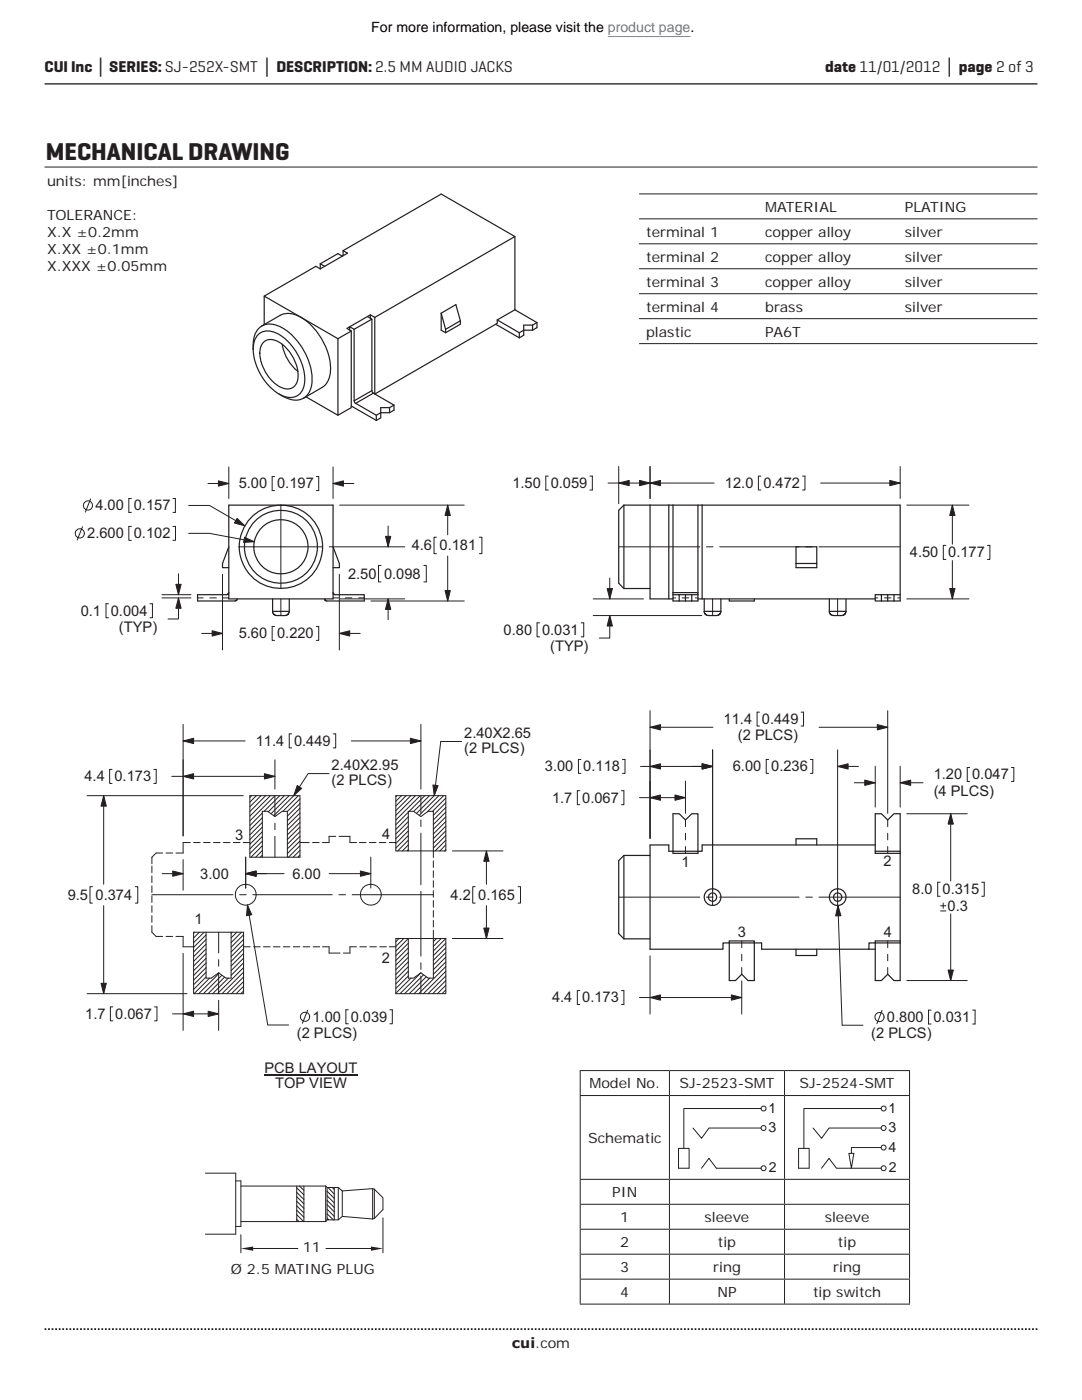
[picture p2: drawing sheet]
<svg xmlns="http://www.w3.org/2000/svg" width="216mm" height="279mm" viewBox="0 0 216 279" stroke-linecap="round" stroke-linejoin="round" font-family="sans-serif">
<path d="M8.9 265.3h198.1" fill="none" stroke="#231f20" stroke-width=".35" stroke-dasharray=".4 .4 .4 .4 .4 .4" stroke-dashoffset=".7" stroke-linecap="butt"/>
<path d="M8.9 16.7h198.1" fill="none" stroke="#231f20" stroke-width=".26"/>
<g fill="none" stroke="#231f20" stroke-width=".24">
<path d="M63.9 53.7l-.9-.6-10.3 6M63.9 52.6v1.1M63.9 52.6l.9 .6M68.3 51.1l-.9-.5-3.5 2M68.5 50l19.5-11.3 14.7 8.5-27.9 16.1M68.5 50l.8 .5-5.4 3.2M68.5 50v1M102.7 47.2v14.6M50.5 69.7a4.7 4.7 0 0 1 2-4.8 5 5 0 0 1 5.1 1.4 12.8 12.8 0 0 1 4.7 10.1 3.3 3.3 0 0 1-5 3.1l-1.6-.9M51.6 66.7a3.6 3.6 0 0 1 4.6 .4 10.9 10.9 0 0 1 4.5 9.7 2.91 2.91 0 0 1-4.5 2.1 10.8 10.8 0 0 1-5.6-10.3l.5-1.3zM52.2 65.1l3.7-2.2a4.9 4.9 0 0 1 5.3 1.2 13 13 0 0 1 4.7 10.1 3.8 3.8 0 0 1-1.7 3.1l-3.6 2.2M52.7 64.8v-5.7l14.7 8.5"/>
<path d="M52.7 68.2a3.3 3.3 0 0 1 4.1 .9 7.6 7.6 0 0 1 2.5 7.1 2.22 2.22 0 0 1-3.5 1 8.1 8.1 0 0 1-3.8-7.7l.4-.9zM56.3 68.7a8.8 8.8 0 0 0 3.1 5.4M67.4 67.6v15.3M69.8 65.2l-.6 .3 .9 .6M69.8 65.2l.9 .5M69.8 65.2v.7M70.1 66.1v15.3l-2.7 1.5-6.4-3.7M70.1 66.1l-2.7 1.5M70.7 80l.3 .5M70.7 65.7v14.3M73.3 63.2l.9 .5-3.5 2M73.9 62.8v.7"/>
<path d="M73.9 62.8l.9 .5M73.9 62.8l-4.1 2.4M74.2 78l-3.5 2M74.2 63.7v14.3M74.2 78l.3 .5M74.5 78.5l4.1 2.3M74.5 78.5l-3.5 2M74.8 63.3v15.3l24.4-14.1v-.7M88 62.5l3-1.7 .9 3.2-3 1.7M88 62.5l.9 3.2v.7l-.9-.5zM91.9 64v.7l-3 1.7M98.9 64.7l4.7 2.7"/>
<path d="M99.2 63.8l4.4 2.6v1M102.7 61.8l-3.5 2M102.7 61.8l4.4 2.6M106.3 64.9h-1.8v2l-.9 .5M106.3 65.9h-1.8l-.9 .5M106.3 64.9v1M107.1 64.4l-.8 .5M107.1 64.4v1l-.8 .5M70.1 81l5 2.9M71 80.5l4.1 2.4v1M77.7 81.4h-1.7v2l-.9 .5M77.7 81.4v1"/>
<path d="M78.6 80.8l-.9 .6M78.6 80.8v1.1l-.9 .5h-1.7l-.9 .5M45.7 118.3l-.1 .2-.4 .2h-5.8v1.2h7.5h.2l.2-.4M45.7 100.8h20.8v18.7h-20.8zM45.7 109.1l-1.3 3.4v.8h1.3M54.4 119.5v2.5M57.7 119.5v2.5M66.5 118.3l.1 .3 .3 .1h5.8v1.2h-7.5l-.3-.1-.1-.3M66.5 109.1l1.2 3.4v.8h-1.2M124.5 100.8v16.7M124.5 117.5h5.2M124.5 100.8h9.8"/>
<path d="M124.5 100.8l-1 1v14.6l1 1.1M129.7 100.8v18.7h3.8v-18.7M133.5 119.5h.8M134.3 118.3h5v.4M134.3 118.3v.4M134.3 118.7h1.2v1.2M134.3 100.8h5v17.5M134.3 100.8v17.5M134.3 118.7v1.2h5v-1.2M135.5 118.7h3.8M136.8 118.7v1.2M138 118.7v1.2"/>
<path d="M139.3 119.5h35.3M139.3 100.8h40.3v19.1h-3.7M140.1 100.8v18.7M140.5 119.5v2.5M143.8 119.5v2.5M150.5 119.5v.4h-5v-.4M158.8 112.5h4.2v-3.4h-4.2v4.2h4.2v-.8M165.5 119.5v2.5M168.8 119.5v2.5M174.6 118.7h1.3v1.2h-1.3zM175.9 118.7h3.7M177.1 118.7v1.2"/>
<path d="M178.4 118.7v1.2M54.4 122l.2 .5 .6 .3h2l.3-.3 .2-.5M54.4 122h3.3M140.5 122l.2 .5 .7 .3h1.9l.4-.3 .1-.5M140.5 122h3.3M165.5 122l.2 .5 .6 .3h2l.3-.3 .2-.5M165.5 122h3.3M124.5 170.7h5.2M124.5 170.7l-1 1.1v14.5l1 1.1M124.5 170.7v16.7M134.3 169.9h-.8v-1.3h-3.8v20.8h14.6v-1.2h1.2M134.3 169.9h5v.4h-5z"/>
<path d="M158.8 168.6v-1.2h4.2v1.2M174.6 168.6h-34.5v1.3h-.8v-7.5h-1.3l-1.2 1.2-1.3-1.2h-1.2v7.5M174.6 169.9h5v.4h-5zM174.6 169.9v-7.5h1.3l1.2 1.2 1.3-1.2h1.2v7.5M179.6 170.3v17.5M124.5 187.4h5.2M145.5 187.8h5v7.9h-1.2l-1.3-1.3-1.2 1.3h-1.3zM158.8 189.4v1.3h4.2v-1.3M173.4 189.4h1.2M174.6 188.2h-1.2v1.2h-21.4v-1.2h-6.5M174.6 188.2h5M179.6 187.8h-5v.4"/>
<path d="M179.6 187.8v.4M179.6 188.2v7.5h-1.2l-1.3-1.3-1.2 1.3h-1.3v-7.5"/>
<circle cx="56.1" cy="109.1" r="8.3"/>
<circle cx="56.1" cy="109.1" r="7.3"/>
<circle cx="56.1" cy="109.1" r="5.4"/>
<circle cx="142.2" cy="179" r=".82"/>
<circle cx="142.2" cy="179" r="1.67"/>
<circle cx="167.1" cy="179" r=".82"/>
<circle cx="167.1" cy="179" r="1.66"/>
</g>
<g fill="none" stroke="#231f20" stroke-width=".2">
<path d="M17.4 158.8h31.1M20.7 158.8v17.7M22.4 153.6h-.5v2.7h.5M30.7 153.6h.5v2.7h-.5M34.3 154.9h20.6M36.5 147.9h12.4M36.5 144.6v22.2M49.9 158.8h10v12.3h-10zM50.2 158.8l-.3 .3M51.2 158.8l-1.3 1.3M52.1 158.8l-2.2 2.2M53 158.8l-3.1 3.2"/>
<path d="M54 158.8l-4.1 4.1M54.9 151.6v5.9M55.8 158.8l-3.1 3.1M56.7 158.8l-3.2 3.2M57.7 158.8l-3.6 3.6M58.2 146.5h-.5v2.8h.5M58.6 158.8l-4 4M59.5 158.8l-3.1 3.1M59.9 159.4l-2.6 2.5M66.5 146.5h.5v2.8h-.5M70.1 147.9h13.9M79 158.8h10v11h-10z"/>
<path d="M79.2 158.8l-.2 .2M80.1 158.8l-1.1 1.1M81 158.8l-2 2.1M82 158.8l-3 3M82.9 158.8l-3.9 3.9M83.9 158.8l-4.9 4.9M84 144.6v12.9M84 158.8v3.5M84.8 158.8l-3.2 3.1M85.7 158.8l-3.1 3.1M86.6 158.8l-3.5 3.5M87.6 158.8l-3.9 3.9"/>
<path d="M88.5 158.8l-3.2 3.2M89 159.3l-2.7 2.6M18.4 177h-.4v3.2h.4M27 177h.5v3.2h-.5M30.3 178.6h16.2M30.3 172.8v1.4M30.3 174.8v1.3M30.3 176.8v1.3M30.3 178.8v1.3M32.4 174.4h4.1M32.5 170.2h-1.4l-.8 .9v1.3M33.1 170.2h1.3"/>
<path d="M36.5 171.6v6.1M38 168.1h-1.5v2.1h-1.4M38.6 168.1h1.4M40.6 168.1h1.3M42.6 168.1h1.3M44.6 168.1h1.3M46.6 168.1h1.3M47.8 178.6h1.3M48.5 168.1h1.4M49 171.1v6.1M49 174.4h7.7M50.5 178.6h15.8"/>
<path d="M52.3 162.2l-2.4 2.6M52.3 163.2l-2.4 2.5M52.3 164.1l-2.4 2.5M52.3 165.1l-2.4 2.5M52.3 166l-2.4 2.5M52.3 166.9l-2.4 2.5M52.3 167.9l-2.4 2.4M52.3 168.8l-2.2 2.3M52.3 169.7l-1.3 1.4M52.3 170.7l-.4 .4M54.9 163v-4.2l-5 5M54.9 164.3v1.3"/>
<path d="M54.9 166.9v4.2M54.9 163l-1.5-1.1h-1.1v9.2M57.3 161.9v9.2M57.3 161.9h-1l-1.4 1.1M59.9 166l-2.6 2.5M59.9 167.8l-2.6 2.5M59.9 170.7l-.5 .4M59.9 160.4l-2.6 2.5M59.9 161.3l-2.6 2.5M59.9 162.2l-2.6 2.5M59.9 163.2l-2.6 2.5M59.9 164.1l-2.6 2.5"/>
<path d="M59.9 165l-2.6 2.5M59.9 166.9l-2.6 2.5M59.9 168.8l-2.3 2.3M59.9 169.7l-1.4 1.4M59.9 168.1h1.8M62.4 168.1h1.3M65.7 174.4h8.3M67 166.9h-1.3v1.2h-1.4M67.6 178.6h1.3M67.6 166.9h2.2v1.2h1.3M70.3 178.6h16.2M71.7 168.1h1.3"/>
<path d="M73.7 168.1h1.3M74 171.1v6.1M75.7 168.1h1.3M77.7 168.1h1.3M81.5 162.1l-2.5 2.5M81.5 164l-2.5 2.5M81.5 164.9l-2.5 2.5M81.5 163l-2.5 2.5M81.5 165.8l-2.5 2.5M81.5 166.8l-2.5 2.4M81.5 167.7l-2.1 2.1M81.5 168.6l-1.2 1.2"/>
<path d="M81.5 169.6l-.3 .2M81.5 169.8v-7.9h1l1.5 1.1 1.4-1.1h1.1v9.2M84 163.6v1.4M84 166.3v10.3M84 177.9v12.9M86.5 171.8v1.3M86.5 173.8v1.3M86.5 175.8v1.3M86.5 177.7v1.4M86.5 179.7v1.3M89 160.2l-2.5 2.5M89 161.1l-2.5 2.5"/>
<path d="M89 162.1l-2.5 2.5M89 163l-2.5 2.5M89 163.9l-2.5 2.5M89 164.9l-2.5 2.5M89 165.8l-2.5 2.5M89 166.7l-2.5 2.5M89 167.7l-2.2 2.1M89 168.6l-1.2 1.2M89 169.5l-.3 .3M90.3 169.8h10.1M94.8 177h-.5v3.2h.5M97.1 169.8v6.7"/>
<path d="M103.4 177h.5v3.2h-.5M17.4 198.3h19.9M20.7 180.7v17.6M30.3 184.7v1.3l.8 .9h1.4M30.3 180.8v1.3M30.3 182.7v1.4M33.1 186.9h1.3M35.1 186.9h1.4v2.1h2.1M36.5 190.3v15.3M38.6 186h10v12.3h-10zM38.9 186l-.3 .3M39.8 186l-1.2 1.2"/>
<path d="M40.7 186l-2.1 2.1M41.1 186v9.2h1.1l1.4-1.1M41.1 186.6l-2.5 2.5M41.1 187.5l-2.5 2.5M41.1 188.4l-2.5 2.5M41.1 189.4l-2.5 2.5M41.1 190.3l-2.5 2.5M41.1 191.2l-2.5 2.5M41.1 192.2l-2.5 2.5M41.1 193.1l-2.5 2.5M41.1 194l-2.5 2.5M41.1 195l-2.5 2.5"/>
<path d="M41.8 195.2l-3.1 3.1M43.6 186v4.2M43.6 191.5v1.3M43.6 194.1v4.2M43.6 199.6v6M43.7 194.2l-4.1 4.1M44.3 194.6l-3.7 3.7M44.8 195l-3.3 3.3M45.6 195.2l-3.2 3.1M46.1 186v9.2h-1l-1.5-1.1M46.3 186l-.2 .2M47.3 186l-1.2 1.2"/>
<path d="M48.2 186l-2.1 2.1M48.6 189h1.3M48.6 192.1l-2.5 2.6M48.6 193.1l-5.2 5.2M48.6 194l-4.3 4.3M48.6 195l-3.3 3.3M48.6 195.9l-2.4 2.4M48.6 196.8l-1.5 1.5M48.6 197.8l-.5 .5M48.6 186.6l-2.5 2.4M48.6 187.5l-2.5 2.5M48.6 188.4l-2.5 2.5"/>
<path d="M48.6 189.3l-2.5 2.6M48.6 190.3l-2.5 2.5M48.6 191.2l-2.5 2.5M49.4 180.6l4 24h4.2M50.6 189h1.3M52.6 189h1.3M54.5 189h1.4M56.5 189h1.4M58.5 189h1.3M60.5 189h1.3M62.5 189h1.3M64.3 189h1.4v1.2h2.1"/>
<path d="M71.1 189h-1.3v1.2h-1.3M71.8 189h1.3M73.8 189h1.3M75.8 189h1.3M77.7 189h1.3M79 187.3h10v11h-10zM79.6 187.3l-.6 .6M80.6 187.3l-1.6 1.6M81.5 188.2l-2.5 2.5M81.5 189.2l-2.5 2.5M81.5 190.1l-2.5 2.5M81.5 191l-2.5 2.5"/>
<path d="M81.5 192l-2.5 2.5M81.5 192.9l-2.5 2.5M81.5 193.8l-2.5 2.5M81.5 194.8l-2.5 2.5M82 195.2l-3 3M84 194.2l-4.2 4.1M84 192.1v1.4M84 194.8v3.5M84.5 194.5l-3.8 3.8M85.1 194.9l-3.4 3.4M85.7 195.2l-3.1 3.1M86.5 185.7v9.5h-1.1l-1.4-1.1-1.5 1.1h-1v-7.9l-2.5 2.5"/>
<path d="M86.5 181.7v1.3M86.5 183.7v1.3M87.1 187.3l-.6 .6M88 187.3l-1.5 1.6M89 187.3l-2.5 2.5M89 188.2l-2.5 2.5M89 189.2l-2.5 2.5M89 190.1l-2.5 2.5M89 191l-2.5 2.5M89 192l-2.5 2.5M89 192.9l-5.5 5.4M89 193.8l-4.5 4.5"/>
<path d="M89 194.8l-3.6 3.5M89 195.7l-2.7 2.6M89 196.6l-1.7 1.7M89 197.6l-.8 .7M90.3 187.3h10.1M97.1 180.7v6.6M22.5 201h-.5v2.7h.5M30.8 201h.5v2.7h-.5M34.4 202.3h9.2M61.4 201.6l-1.1 2.6M69.5 201.5h-.5v2.8h.5M77.8 201.5h.5v2.8h-.5"/>
<circle cx="49" cy="178.6" r="2.08"/>
<circle cx="74" cy="178.6" r="2.08"/>
<circle cx="60.9" cy="202.9" r=".92"/>
</g>
<path d="M97.1 169.8l.5 2.1h-1.1z" fill="#231f20"/>
<path d="M97.1 169.8l.5 2.1h-1.1z" fill="none" stroke="#231f20" stroke-width=".2"/>
<path d="M96.5 185.2h1.1l-.5 2.1z" fill="#231f20"/>
<path d="M96.5 185.2h1.1l-.5 2.1z" fill="none" stroke="#231f20" stroke-width=".2"/>
<path d="M20.7 158.8l.5 2.1h-1z" fill="#231f20"/>
<path d="M20.7 158.8l.5 2.1h-1z" fill="none" stroke="#231f20" stroke-width=".2"/>
<path d="M20.2 196.2h1l-.5 2.1z" fill="#231f20"/>
<path d="M20.2 196.2h1l-.5 2.1z" fill="none" stroke="#231f20" stroke-width=".2"/>
<path d="M36.5 154.9l2.1-.5v1.1z" fill="#231f20"/>
<path d="M36.5 154.9l2.1-.5v1.1z" fill="none" stroke="#231f20" stroke-width=".2"/>
<path d="M52.8 154.4l2.1 .5-2.1 .6z" fill="#231f20"/>
<path d="M52.8 154.4l2.1 .5-2.1 .6z" fill="none" stroke="#231f20" stroke-width=".2"/>
<path d="M36.5 202.3l2.1-.5v1.1z" fill="#231f20"/>
<path d="M36.5 202.3l2.1-.5v1.1z" fill="none" stroke="#231f20" stroke-width=".2"/>
<path d="M41.5 201.8l2.1 .5-2.1 .6z" fill="#231f20"/>
<path d="M41.5 201.8l2.1 .5-2.1 .6z" fill="none" stroke="#231f20" stroke-width=".2"/>
<path d="M49 174.4l2.1-.6v1.1z" fill="#231f20"/>
<path d="M49 174.4l2.1-.6v1.1z" fill="none" stroke="#231f20" stroke-width=".2"/>
<path d="M71.9 173.8l2.1 .6-2.1 .5z" fill="#231f20"/>
<path d="M71.9 173.8l2.1 .6-2.1 .5z" fill="none" stroke="#231f20" stroke-width=".2"/>
<path d="M49 174.4l2.1-.6v1.1z" fill="#231f20"/>
<path d="M49 174.4l2.1-.6v1.1z" fill="none" stroke="#231f20" stroke-width=".2"/>
<path d="M34.5 173.8l2 .6-2 .5z" fill="#231f20"/>
<path d="M34.5 173.8l2 .6-2 .5z" fill="none" stroke="#231f20" stroke-width=".2"/>
<path d="M36.5 147.9l2.1-.6v1.1z" fill="#231f20"/>
<path d="M36.5 147.9l2.1-.6v1.1z" fill="none" stroke="#231f20" stroke-width=".2"/>
<path d="M81.9 147.3l2.1 .6-2.1 .5z" fill="#231f20"/>
<path d="M81.9 147.3l2.1 .6-2.1 .5z" fill="none" stroke="#231f20" stroke-width=".2"/>
<path d="M49.4 180.6l.8 2-1 .1z" fill="#231f20"/>
<g fill="none" stroke="#231f20" stroke-width=".2">
<path d="M115.7 157.8h-.5v2.8h.5M124 157.8h.5v2.8h-.5M127.6 159.2h9.2M129.7 145.1h12.6M129.7 141.8v25.5M136.8 155.9v6.4M151.5 142.1h-.4v2.8h.4M159.8 142.1h.5v2.8h-.5M163.4 145.1h13.7M177.1 141.8v20.5M123.5 179h16.1M136.8 163.6v1.4"/>
<path d="M136.8 166.3v1.3M136.8 168.9v1.4M141 179h1.3M142.2 177.4v3.3M143.6 179h15.9M160.8 179h1.3M163.4 179h16.2M167.1 177.4v3.3M177.1 163.6v1.4M177.1 166.3v1.3M177.1 168.9v1.4M49.4 180.6l.8 2-1 .1z"/>
<path d="M115.7 197.7h-.5v2.8h.5M124 197.7h.5v2.8h-.5M127.6 199.1h20.4M129.7 190.8v11.6M148 195.8v6.6M148 187.8v1.3M148 190.4v1.4M148 193.1v1.3M177.1 187.8v1.3M177.1 190.4v1.4M177.1 193.1v1.3"/>
</g>
<path d="M145.9 198.6l2.1 .5-2.1 .5z" fill="#231f20"/>
<path d="M145.9 198.6l2.1 .5-2.1 .5z" fill="none" stroke="#231f20" stroke-width=".2"/>
<path d="M129.7 199.1l2.1-.5v1z" fill="#231f20"/>
<path d="M129.7 199.1l2.1-.5v1z" fill="none" stroke="#231f20" stroke-width=".2"/>
<path d="M129.7 145.1l2.1-.5v1.1z" fill="#231f20"/>
<path d="M129.7 145.1l2.1-.5v1.1z" fill="none" stroke="#231f20" stroke-width=".2"/>
<path d="M175.1 144.6l2 .5-2 .6z" fill="#231f20"/>
<path d="M175.1 144.6l2 .5-2 .6z" fill="none" stroke="#231f20" stroke-width=".2"/>
<path d="M129.7 159.2l2.1-.5v1z" fill="#231f20"/>
<path d="M129.7 159.2l2.1-.5v1z" fill="none" stroke="#231f20" stroke-width=".2"/>
<path d="M134.7 158.7l2.1 .5-2.1 .5z" fill="#231f20"/>
<g fill="none" stroke="#231f20" stroke-width=".2">
<path d="M32.3 119.3h5.8M32.3 118.7h5.8M35.6 119.3v4.2h-2.1M35.6 114.5v4.2M39.4 119.3h1.1M41.9 119.3h1.3M44.5 119.3h1.2M56 119.5v3.3M66.5 119.3h1.1M68.9 119.3h1.3M71.5 119.3h1.2M21.6 120.5h-.4v2.8h.4"/>
<path d="M29.9 120.5h.5v2.8h-.5M134.7 158.7l2.1 .5-2.1 .5z"/>
</g>
<path d="M35.1 116.6h1l-.5 2.1z" fill="#231f20"/>
<path d="M35.1 116.6h1l-.5 2.1z" fill="none" stroke="#231f20" stroke-width=".2"/>
<path d="M35.6 119.3l.5 2.1h-1z" fill="#231f20"/>
<g fill="none" stroke="#231f20" stroke-width=".2">
<path d="M35.6 119.3l.5 2.1h-1zM123.5 109.1h16.1M134.3 119.3h.5M136.1 119.3h1.3M138.8 119.3h.5M141 109.1h1.3M142.2 119.5v3.3M143.6 109.1h15.9M160.8 109.1h1.3M163.4 109.1h16.2M167.1 119.5v3.3M174.6 119.3h.5"/>
<path d="M176.5 119.3h1.3M179.1 119.3h.5M115.9 151.6h-.5v2.7h.5M124.2 151.6h.5v2.7h-.5M127.8 153h14.4M129.7 149.7v17.6M142.2 149.7v28M153.4 151.6h-.5v2.7h.5M161.7 151.6h.5v2.7h-.5M167.1 149.7v28M167.1 153h4.2M170.5 156.2h4.1"/>
<path d="M174.6 152.9v8.2M179.6 152.9v8.2M179.6 156.2h4.6M193.5 153.2h-.5v2.8h.5M201.8 153.2h.5v2.8h-.5M180.9 162.4h12.1M187.6 176.1h-.5v2.8h.5M189.7 162.4v13.4M195.9 176.1h.5v2.8h-.5M167.2 180.7l.8 23.9h4.2M180.9 195.7h12.1M187.7 181.8h1"/>
<path d="M187.7 180.8h1M188.2 180.2v1.1M189.7 182.4v13.3M176 201.7l-1 2.6M185.8 201.6h-.5v2.8h.5M194.1 201.6h.5v2.8h-.5"/>
<circle cx="175.5" cy="203" r=".92"/>
</g>
<path d="M179.6 156.2l2.1-.5v1z" fill="#231f20"/>
<path d="M179.6 156.2l2.1-.5v1z" fill="none" stroke="#231f20" stroke-width=".2"/>
<path d="M189.2 193.6h1l-.5 2.1z" fill="#231f20"/>
<path d="M189.2 193.6h1l-.5 2.1z" fill="none" stroke="#231f20" stroke-width=".2"/>
<path d="M129.7 153l2.1-.6v1.1z" fill="#231f20"/>
<path d="M129.7 153l2.1-.6v1.1z" fill="none" stroke="#231f20" stroke-width=".2"/>
<path d="M140.1 152.4l2.1 .6-2.1 .5z" fill="#231f20"/>
<path d="M140.1 152.4l2.1 .6-2.1 .5z" fill="none" stroke="#231f20" stroke-width=".2"/>
<path d="M189.7 162.4l.5 2.1h-1z" fill="#231f20"/>
<path d="M189.7 162.4l.5 2.1h-1z" fill="none" stroke="#231f20" stroke-width=".2"/>
<path d="M167.2 180.7l.6 2.1h-1.1z" fill="#231f20"/>
<path d="M167.2 180.7l.6 2.1h-1.1z" fill="none" stroke="#231f20" stroke-width=".2"/>
<path d="M172.6 155.7l2 .5-2 .5z" fill="#231f20"/>
<path d="M172.6 155.7l2 .5-2 .5z" fill="none" stroke="#231f20" stroke-width=".2"/>
<path d="M140.1 152.4l2.1 .6-2.1 .5z" fill="#231f20"/>
<path d="M140.1 152.4l2.1 .6-2.1 .5z" fill="none" stroke="#231f20" stroke-width=".2"/>
<path d="M167.1 153l2.1-.6v1.1z" fill="#231f20"/>
<path d="M92.1 148h-4.2l-1.3 10.8M167.1 153l2.1-.6v1.1z" fill="none" stroke="#231f20" stroke-width=".2"/>
<path d="M52.8 214.6h18.5" fill="none" stroke="#231f20" stroke-width=".22"/>
<path d="M86.4 156.7l1 .1-.8 2z" fill="#231f20"/>
<path d="M65.6 154.4h-4.1l-2.9 4.4M86.4 156.7l1 .1-.8 2z" fill="none" stroke="#231f20" stroke-width=".2"/>
<path d="M59.3 156.8l.9 .5-1.6 1.5z" fill="#231f20"/>
<g fill="none" stroke="#231f20" stroke-width=".2">
<path d="M18.1 99.6l-1.1 2.6M26.2 99.5h-.5v2.8h.5M34.5 99.5h.5v2.8h-.5M41.5 96.5h4.2M45.7 93.2v6.3M54.8 95.1h-.5v2.8h.5M63.1 95.1h.5v2.8h-.5M66.5 96.5h4.1M66.5 93.2v6.3M16.5 105.1l-1.1 2.7M26.2 105.1h-.5v2.7h.5M34.5 105.1h.5v2.7h-.5"/>
<path d="M37.6 100.9h4.2l7 4M37.6 106.4h4.2l8.9 1.7M44.4 114.6v15.1M47.7 109.1h16.7M56 100.8v16.7M65.7 109.1h15M67.7 114.6v15.1M67.8 119.5h12.9M67.8 100.8h24.8M74 119.9h18.6M76 112.9h-.5v3.2h.5M77.4 105v4.1"/>
<path d="M77.4 119.5v4.2M84.6 112.9h.5v3.2h-.5M87.1 107.2h-.5v3.3h.5M89.3 100.8v5.9M89.3 111v8.9M95.7 107.2h.5v3.3h-.5M40.2 126.4h4.2M54.8 125h-.5v2.8h.5M63.1 125h.5v2.8h-.5M67.7 126.4h4.2M59.3 156.8l.9 .5-1.6 1.5z"/>
<circle cx="15.9" cy="106.4" r=".92"/>
<circle cx="17.5" cy="100.9" r=".92"/>
</g>
<path d="M77.4 119.5l.6 2.1h-1.1z" fill="#231f20"/>
<path d="M77.4 119.5l.6 2.1h-1.1z" fill="none" stroke="#231f20" stroke-width=".2"/>
<path d="M76.9 107h1.1l-.6 2.1z" fill="#231f20"/>
<path d="M76.9 107h1.1l-.6 2.1z" fill="none" stroke="#231f20" stroke-width=".2"/>
<path d="M89.3 100.8l.6 2.1h-1.1z" fill="#231f20"/>
<path d="M89.3 100.8l.6 2.1h-1.1z" fill="none" stroke="#231f20" stroke-width=".2"/>
<path d="M88.8 117.8h1.1l-.6 2.1z" fill="#231f20"/>
<path d="M88.8 117.8h1.1l-.6 2.1z" fill="none" stroke="#231f20" stroke-width=".2"/>
<path d="M43.6 96l2.1 .5-2.1 .5z" fill="#231f20"/>
<path d="M43.6 96l2.1 .5-2.1 .5z" fill="none" stroke="#231f20" stroke-width=".2"/>
<path d="M48.8 107.2l1.9 .9-2.1 .2z" fill="#231f20"/>
<path d="M48.8 107.2l1.9 .9-2.1 .2z" fill="none" stroke="#231f20" stroke-width=".2"/>
<path d="M66.5 96.5l2-.5v1z" fill="#231f20"/>
<path d="M66.5 96.5l2-.5v1z" fill="none" stroke="#231f20" stroke-width=".2"/>
<path d="M47.3 103.5l1.5 1.4-2-.5z" fill="#231f20"/>
<path d="M47.3 103.5l1.5 1.4-2-.5z" fill="none" stroke="#231f20" stroke-width=".2"/>
<path d="M42.3 125.9l2.1 .5-2.1 .5z" fill="#231f20"/>
<path d="M42.3 125.9l2.1 .5-2.1 .5z" fill="none" stroke="#231f20" stroke-width=".2"/>
<path d="M67.7 126.4l2.1-.5v1z" fill="#231f20"/>
<g fill="none" stroke="#231f20" stroke-width=".2">
<path d="M109.4 95h-.5v2.8h.5M117.7 95h.5v2.8h-.5M121.3 96.4h21.2M123.5 93.1v7.4M129.7 93.1v6.4M151.8 95h-.5v2.8h.5M160.1 95h.5v2.8h-.5M163.7 96.4h15.9M179.6 93.1v6.4M118.4 119.5h10M121.7 115.4v4.1M180.9 100.8h12.4"/>
<path d="M180.9 119.5h12.4M188.7 108.8h-.5v2.8h.5M190 100.8v7.8M190 111.9v7.6M197 108.8h.5v2.8h-.5M67.7 126.4l2.1-.5v1zM107.7 124.3h-.5v2.8h.5M116 124.3h.5v2.8h-.5M118.4 122.8h21.6M121.7 122.8v4.5h-2.1"/>
</g>
<path d="M129.7 96.4l2.1-.5v1z" fill="#231f20"/>
<path d="M129.7 96.4l2.1-.5v1z" fill="none" stroke="#231f20" stroke-width=".2"/>
<path d="M177.6 95.9l2 .5-2 .5z" fill="#231f20"/>
<path d="M177.6 95.9l2 .5-2 .5z" fill="none" stroke="#231f20" stroke-width=".2"/>
<path d="M127.6 95.9l2.1 .5-2.1 .5z" fill="#231f20"/>
<path d="M127.6 95.9l2.1 .5-2.1 .5z" fill="none" stroke="#231f20" stroke-width=".2"/>
<path d="M123.5 96.4l2-.5v1z" fill="#231f20"/>
<path d="M123.5 96.4l2-.5v1z" fill="none" stroke="#231f20" stroke-width=".2"/>
<path d="M189.5 117.5h1.1l-.6 2z" fill="#231f20"/>
<path d="M189.5 117.5h1.1l-.6 2z" fill="none" stroke="#231f20" stroke-width=".2"/>
<path d="M190 100.8l.6 2.1h-1.1z" fill="#231f20"/>
<path d="M190 100.8l.6 2.1h-1.1z" fill="none" stroke="#231f20" stroke-width=".2"/>
<path d="M121.7 122.8l.5 2.1h-1.1z" fill="#231f20"/>
<path d="M121.7 122.8l.5 2.1h-1.1z" fill="none" stroke="#231f20" stroke-width=".2"/>
<path d="M121.1 117.5h1.1l-.5 2z" fill="#231f20"/>
<g fill="none" stroke="#231f20" stroke-width=".2">
<path d="M8.9 33.3h198.1M127.5 38.7h79.5M127.5 43.7h79.5M127.5 48.7h79.5M127.5 53.6h79.5M127.5 58.6h79.5M127.5 63.6h79.5M127.5 68.6h79.5M121.1 117.5h1.1l-.5 2zM48.1 246.4v3.6M50.5 249.2h8.9M65 249.2h9"/>
<path d="M76.4 243v7"/>
</g>
<g fill="#231f20">
<path d="M74 248.8l2.4 .4-2.4 .4z"/>
<path d="M48.1 249.2l2.4-.4v.8z"/>
</g>
<g fill="none" stroke="#231f20" stroke-width=".2">
<path d="M115.7 213.7h65.9M115.7 218.6h65.9M115.8 213.7v4.9M115.8 218.7v16.6M133.6 213.7v4.9M133.6 218.7v16.6M156.5 213.7v4.9M156.5 218.7v16.6M181.5 213.7v4.9M181.5 218.7v16.6M41 234.1h6v12.2h-6M47 235.7h1.1v9.1h-1.1"/>
<path d="M48.1 236.7h16.9M59.2 239.7l1.4 1.5M59.2 238.8l1.4 1.4M59.2 238l1.4 1.4M59.2 237l1.4 1.5M59.2 236.7v7.1M59.7 236.7l.9 .9M60.6 236.7v7.1M65 236.7v7.1M65 236.7l.3 .3h2.2l.8 .7M65.3 237v6.4M65.3 237.7l1.4 1.5"/>
<path d="M65.3 238.6l1.4 1.5M65.3 239.6l1.4 1.4M65.4 237l1.3 1.3M66.3 237l.4 .4M66.7 237v6.4M67.5 237v6.4M68.3 237.7v5.1M74.4 237.2l-6.1 .5M74.4 237.2v6.1M74.4 237.2l.3 .1M74.7 237.3v5.9l-.3 .1M74.7 237.3l1.7 1.7v2.4l-1.7 1.8"/>
<path d="M115.7 235.4h65.9M115.8 235.4v4.9M133.6 235.4v4.9M135.4 229.2h2.1v3.9h-2.1zM138.3 225.1l1.7 2.1 1.5-2.1h10.4M140 233.1l1.5-1.9 1.4 1.9h9M151.9 221.2h-15.5v8M156.5 235.4v4.9M159.3 229.2h2.2v3.9h-2.2zM162.2 225.1l1.7 2.1 1.5-2.1h10.4M163.9 233.1l1.5-1.9 1.5 1.9h8.9M169.4 230.2h1l-.5 2.9z"/>
<path d="M175.8 221.2h-15.4v8M175.8 229h-5.9v1.2M181.5 235.4v4.9M48.1 243.8h16.9M59.2 241.5l1.4 1.4M59.2 240.6l1.4 1.5M59.2 243.3l.5 .5M59.2 242.4l1.4 1.4M65.3 243.1l.3 .3M65.3 243.4l-.3 .4M65.3 240.4l1.4 1.4M65.3 241.3l1.4 1.5"/>
<path d="M65.3 242.2l1.2 1.2M68.3 242.8l6.1 .5M68.3 242.8l-.8 .6h-2.2M115.7 240.3h65.9M115.7 245.3h65.9M115.7 250.3h65.9M115.7 255.3h65.9M115.8 240.4v4.8M115.8 245.4v4.8M115.8 250.4v4.8M115.8 255.4v4.8M133.6 240.4v4.8"/>
<path d="M133.6 245.4v4.8M133.6 250.4v4.8M133.6 255.4v4.8M156.5 240.4v4.8M156.5 245.4v4.8M156.5 250.4v4.8M156.5 255.4v4.8M181.5 240.4v4.8M181.5 245.4v4.8M181.5 250.4v4.8M181.5 255.4v4.8M115.7 260.3h65.9"/>
<circle cx="152.4" cy="233.1" r=".5"/>
<circle cx="152.4" cy="225.1" r=".49"/>
<circle cx="152.4" cy="221.2" r=".5"/>
<circle cx="176.3" cy="233.1" r=".5"/>
<circle cx="176.3" cy="229" r=".49"/>
<circle cx="176.3" cy="225.1" r=".49"/>
<circle cx="176.3" cy="221.2" r=".5"/>
</g>
<path d="M121.3 7.3h16.5" fill="none" stroke="#4582a4" stroke-width=".2"/>
<text font-size="4.9" fill="#231f20" x="9.1" y="31.9">MECHANICAL DRAWING</text>
<g font-size="3.2" fill="#231f20">
<text x="8.9" y="14.3">CUI Inc │ SERIES: SJ-252X-SMT │ DESCRIPTION: 2.5 MM AUDIO JACKS</text>
<text x="164.6" y="14.3">date 11/01/2012 │ page 2 of 3</text>
</g>
<g font-size="2.9" fill="#231f20">
<text x="19" y="101.9">4.00</text>
<text x="26.7" y="101.9">0.157</text>
<text x="47.6" y="97.5">5.00</text>
<text x="55.3" y="97.5">0.197</text>
<text x="102.2" y="97.4">1.50</text>
<text x="109.9" y="97.4">0.059</text>
<text x="144.7" y="97.4">12.0</text>
<text x="152.3" y="97.4">0.472</text>
<text x="17.4" y="107.4">2.600 0.102</text>
<text x="82.2" y="109.8">4.6</text>
<text x="87.7" y="109.8">0.181</text>
<text x="181.6" y="111.2">4.50 0.177</text>
<text x="69.5" y="115.5">2.50</text>
<text x="76.6" y="115.5">0.098</text>
<text x="16.1" y="122.9">0.1 0.004</text>
<text x="23.7" y="126.1">(TYP)</text>
<text x="47.6" y="127.4">5.60 0.220</text>
<text x="100.5" y="126.7">0.80 0.031</text>
<text x="109.8" y="130">(TYP)</text>
<text x="51" y="148.8">11.4 0.449</text>
<text x="92.6" y="147.3">2.40X2.65</text>
<text x="144.4" y="144.5">11.4 0.449</text>
<text x="147.2" y="147.8">(2 PLCS)</text>
<text x="16.9" y="155.9">4.4 0.173</text>
<text x="66.2" y="153.7">2.40X2.95</text>
<text x="92.6" y="150.2">(2 PLCS)</text>
<text x="108.7" y="153.9">3.00</text>
<text x="116.4" y="153.9">0.118</text>
<text x="146.2" y="153.9">6.00 0.236</text>
<text x="186.3" y="155.6">1.20</text>
<text x="194" y="155.6">0.047</text>
<text x="66.2" y="156.7">(2 PLCS)</text>
<text x="110.2" y="160.2">1.7</text>
<text x="116.2" y="160.2">0.067</text>
<text x="186.3" y="158.8">(4 PLCS)</text>
<text x="47" y="167.6">3</text>
<text x="76.3" y="167.5">4</text>
<text x="136" y="173.1">1</text>
<text x="176.3" y="172.8">2</text>
<text x="13.5" y="179.6">9.5</text>
<text x="19.1" y="179.6">0.374</text>
<text x="40" y="175.3">3.00</text>
<text x="58.3" y="175.3">6.00</text>
<text x="89.9" y="179.6">4.2</text>
<text x="95.4" y="179.6">0.165</text>
<text x="182" y="178.5">8.0</text>
<text x="188.1" y="178.5">0.315</text>
<text x="38.8" y="184.3">1</text>
<text x="189.1" y="181.7">0.3</text>
<text x="147.2" y="187.1">3</text>
<text x="176.3" y="187.1">4</text>
<text x="76.2" y="192.1">2</text>
<text x="17" y="203.3">1.7 0.067</text>
<text x="62.3" y="203.9">1.00 0.039</text>
<text x="110.2" y="200">4.4</text>
<text x="116.2" y="200">0.173</text>
<text x="177" y="203.9">0.800</text>
<text x="186.3" y="203.9">0.031</text>
<text x="59.2" y="207.2">(2 PLCS)</text>
<text x="173.9" y="207.2">(2 PLCS)</text>
<text x="52.8" y="214.1">PCB LAYOUT</text>
<text x="54.9" y="217.1">TOP VIEW</text>
</g>
<text font-size="2.8" x="74.1" y="6.4">For more information, please visit the product page.</text>
<g font-size="2.8" fill="#231f20">
<text x="9.4" y="37.2">units: mm[inches]</text>
<text x="9.4" y="44">TOLERANCE:</text>
<text x="9.4" y="47.4">X.X ±0.2mm</text>
<text x="128.9" y="47.2">terminal 1</text>
<text x="152.7" y="42.3">MATERIAL</text>
<text x="152.7" y="47.2">copper alloy</text>
<text x="180.6" y="42.3">PLATING</text>
<text x="180.6" y="47.2">silver</text>
<text x="9.4" y="50.8">X.XX ±0.1mm</text>
<text x="128.9" y="52.2">terminal 2</text>
<text x="152.7" y="52.2">copper alloy</text>
<text x="180.6" y="52.2">silver</text>
<text x="9.4" y="54.1">X.XXX ±0.05mm</text>
<text x="128.9" y="57.2">terminal 3</text>
<text x="152.7" y="57.2">copper alloy</text>
<text x="180.6" y="57.2">silver</text>
<text x="128.9" y="62.2">terminal 4</text>
<text x="152.7" y="62.2">brass</text>
<text x="180.6" y="62.2">silver</text>
<text x="128.9" y="67.2">plastic</text>
<text x="152.7" y="67.2">PA6T</text>
<text x="117.6" y="217.2">Model No.</text>
<text x="135.6" y="217.2">SJ-2523-SMT</text>
<text x="159.5" y="217.2">SJ-2524-SMT</text>
<text x="153.3" y="222.1">1</text>
<text x="153.4" y="225.9">3</text>
<text x="177.3" y="222.1">1</text>
<text x="177.3" y="225.9">3</text>
<text x="117.3" y="228.1">Schematic</text>
<text x="153.4" y="233.9">2</text>
<text x="177.3" y="229.8">4</text>
<text x="177.4" y="233.9">2</text>
<text x="122.2" y="238.9">PIN</text>
<text x="123.8" y="243.9">1</text>
<text x="140.6" y="243.9">sleeve</text>
<text x="164.6" y="243.9">sleeve</text>
<text x="60.4" y="249.8">11</text>
<text x="123.8" y="248.9">2</text>
<text x="143.2" y="248.9">tip</text>
<text x="167.2" y="248.9">tip</text>
<text x="46" y="254.2">Ø 2.5 MATING PLUG</text>
<text x="123.8" y="253.9">3</text>
<text x="142.3" y="253.9">ring</text>
<text x="166.3" y="253.9">ring</text>
<text x="123.8" y="258.9">4</text>
<text x="143.2" y="258.9">NP</text>
<text x="162.2" y="258.9">tip switch</text>
<text x="102.2" y="269">cui.com</text>
</g>
</svg>
